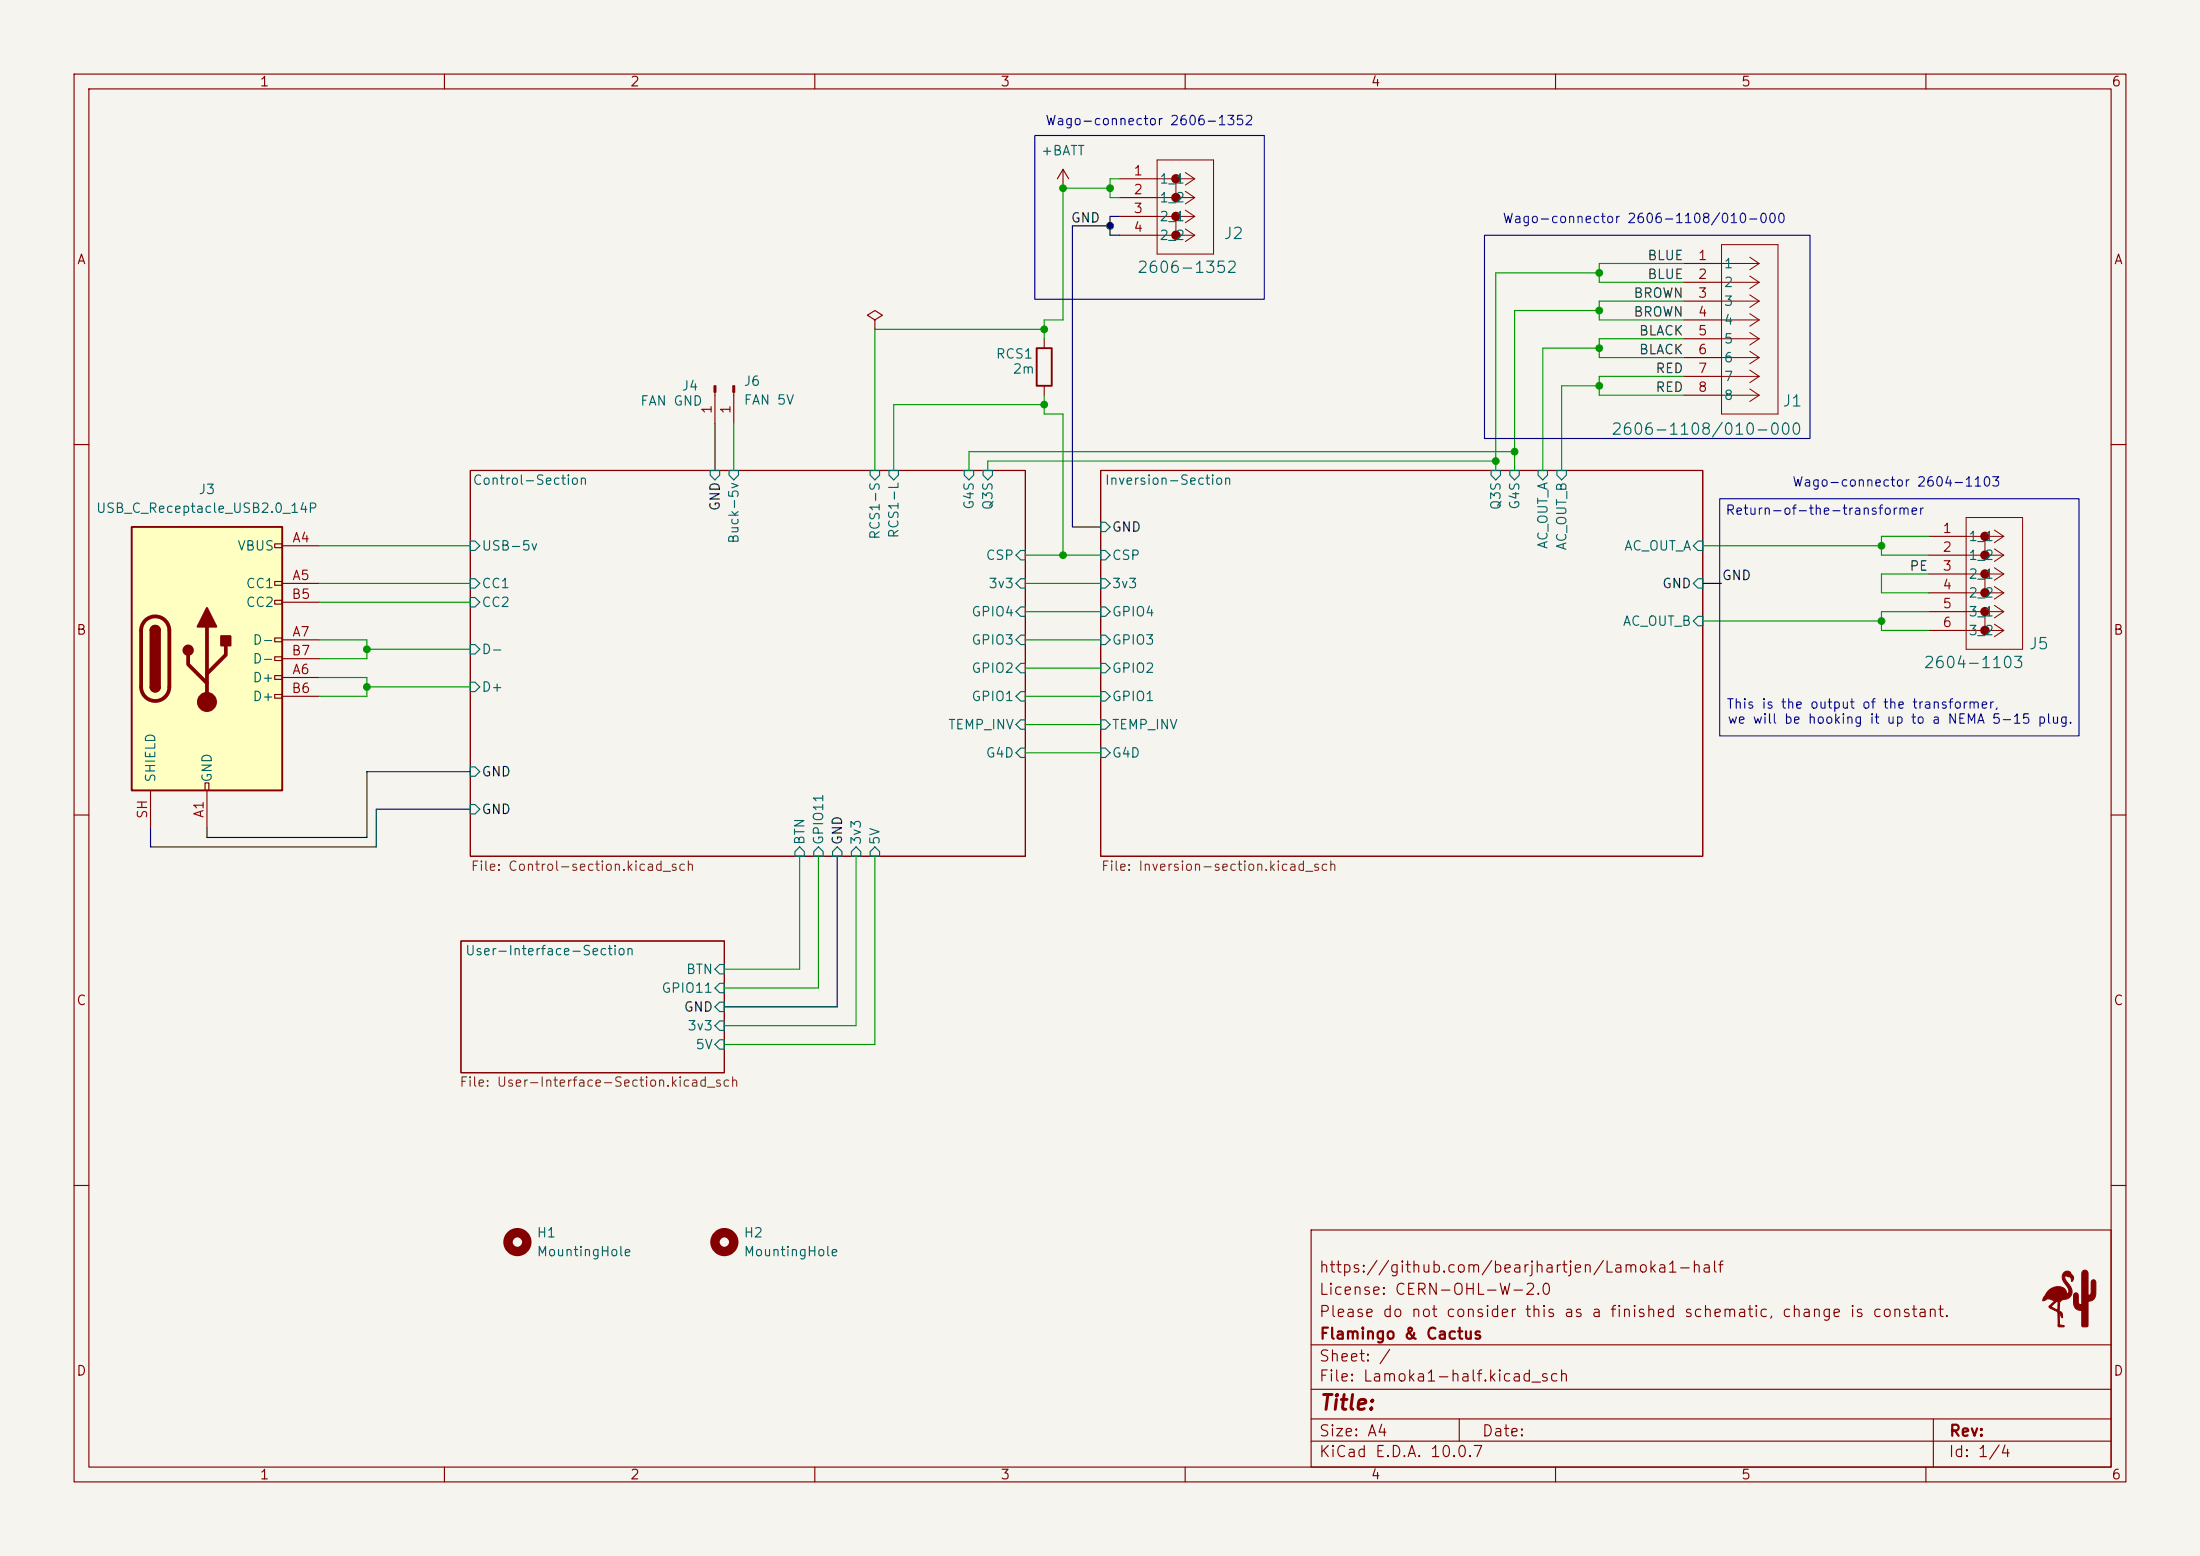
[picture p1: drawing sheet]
<svg xmlns="http://www.w3.org/2000/svg" width="297mm" height="210mm" viewBox="0 0 297 210" stroke-linecap="round" stroke-linejoin="round" font-family="sans-serif">
<path d="M0 0h297v210h-297z" fill="#f5f4ef" stroke="#f5f4ef" stroke-width=".14"/>
<g fill="none" stroke="#840000" stroke-width=".15">
<path d="M10 10h277v190h-277zM12 12h273v186h-273zM60 10v2M110 10v2M160 10v2M210 10v2M260 10v2M143.5 25.4h.1M143.5 22.9l-.8 1.2M143.5 22.9l.8 1.2M143.5 22.9v2.5M151.1 24.1h5.1"/>
<path d="M151.1 26.7h5.1M151.1 29.2h5.1M151.1 31.8h5.1M227.3 35.6h5.1M227.3 38.1h5.1M96.5 52.9v4.3M99.1 52.9v4.3M118.1 43.2l1-.7-1-.6-1 .6 1 .7v1.3M118.1 44.5h.1M227.3 40.6h5.1M227.3 43.2h5.1M227.3 45.7h5.1"/>
<path d="M227.3 48.3h5.1M227.3 50.8h5.1M227.3 53.3h5.1M10 60h2M63.5 63.5h74.9v52.1h-74.9zM148.6 63.5h81.3v52.1h-81.3zM285 60h2M10 110h2M285 110h2M62.2 127h35.6v17.8h-35.6zM10 160h2M177 166h108v32h-108z"/>
<path d="M285 160h2M60 198v2M110 198v2M160 198v2M177 194.5h108M177 191.5h108M177 187.5h108M177 181.5h108M197 191.5v3M210 198v2M260 198v2M261 191.5v6.5"/>
</g>
<g fill="none" stroke="#006464" stroke-width=".15">
<path d="M63.5 73h.6l.7 .7-.7 .6h-.6zM63.5 78.1h.6l.7 .6-.7 .7h-.6zM95.9 63.5h1.3v.6l-.7 .7-.6-.7zM98.4 63.5h1.3v.6l-.6 .7-.7-.7zM117.5 63.5h1.2v.6l-.6 .7-.6-.7zM120 63.5h1.3v.6l-.7 .7-.6-.7zM130.2 63.5h1.2v.6l-.6 .7-.6-.7zM132.7 63.5h1.3v.6l-.7 .7-.6-.7zM137.2 78.7l.6-.6h.6v1.3h-.6zM137.8 74.3h.6v1.3h-.6l-.6-.7zM148.6 74.3h.6l.7 .6-.7 .7h-.6zM148.6 78.1h.6l.7 .6-.7 .7h-.6z"/>
<path d="M148.6 70.5h.6l.7 .6-.7 .7h-.6zM201.3 63.5h1.3v.6l-.7 .7-.6-.7zM203.8 63.5h1.3v.6l-.6 .7-.7-.7zM207.6 63.5h1.3v.6l-.6 .7-.7-.7zM210.2 63.5h1.3v.6l-.7 .7-.6-.7zM229.2 73h.7v1.3h-.7l-.6-.6zM229.2 78.1h.7v1.3h-.7l-.6-.7zM63.5 80.6h.6l.7 .7-.7 .6h-.6zM63.5 92.1h.6l.7 .6-.7 .6h-.6zM63.5 87h.6l.7 .6-.7 .7h-.6zM137.2 82.6l.6-.7h.6v1.3h-.6zM137.2 86.4l.6-.7h.6v1.3h-.6z"/>
<path d="M137.2 94l.6-.7h.6v1.3h-.6zM137.2 97.8l.6-.6h.6v1.2h-.6zM137.8 89.5h.6v1.3h-.6l-.6-.6zM148.6 81.9h.6l.7 .7-.7 .6h-.6zM148.6 85.7h.6l.7 .7-.7 .6h-.6zM148.6 89.5h.6l.7 .7-.7 .6h-.6zM148.6 93.3h.6l.7 .7-.7 .6h-.6zM148.6 97.2h.6l.7 .6-.7 .6h-.6zM229.2 83.2h.7v1.3h-.7l-.6-.7zM63.5 103.5h.6l.7 .6-.7 .7h-.6zM63.5 108.6h.6l.7 .6-.7 .7h-.6zM107.9 114.3l.7 .6v.7h-1.3v-.7z"/>
<path d="M110.5 114.3l.6 .6v.7h-1.2v-.7zM113 114.3l.7 .6v.7h-1.3v-.7zM115.6 114.3l.6 .6v.7h-1.3v-.7zM118.1 114.3l.6 .6v.7h-1.2v-.7zM137.8 101h.6v1.2h-.6l-.6-.6zM148.6 101h.6l.7 .6-.7 .6h-.6zM97.2 132.7h.6v1.3h-.6l-.7-.6zM97.2 135.3h.6v1.2h-.6l-.7-.6zM97.2 137.8h.6v1.3h-.6l-.7-.7zM97.2 130.2h.6v1.2h-.6l-.7-.6zM97.2 140.3h.6v1.3h-.6l-.7-.6z"/>
</g>
<g fill="#840000" stroke="#840000" stroke-width=".14">
<path d="M278.6 171.8a.61 .61 0 0 1 1.1 .2l.2 .2a.46 .46 0 0 1-.2 .7l-.1-.2a.72 .72 0 0 0-.8-.5v.5l.5 .6a1.18 1.18 0 0 1 .4 1.4 1.18 1.18 0 0 1-1.3 .7l-.3 .3-.1 1.2 .2 .1a.65 .65 0 0 1 .2 .9l-.2-.3v-.3l-.2-.1v1.5l.3 .2a.18 .18 0 0 1 .3 0 .18 .18 0 0 1 0 .2h-.4a.32 .32 0 0 1-.4-.1 .32 .32 0 0 1 0-.4v-1.6l-1.1-.5-.1-.1h.3l.7 .4a.12 .12 0 0 0 .2 .1 .12 .12 0 0 0 0-.2v-.3a.71 .71 0 0 0-.1-.8l-.8 .8h-.3l.8-.8-.7-.3a.7 .7 0 0 0-.7 .2v-.1l-.2 .1 .2-.5a1.92 1.92 0 0 1 2.6-1.1l.3 .4a.21 .21 0 0 0 .2 .3 .22 .22 0 0 0 .2-.4l-.3-.7a1.3 1.3 0 0 1-.4-1.7z"/>
<path d="M281.2 171.5a.42 .42 0 0 1 .4 0 .42 .42 0 0 1 .3 .3v3a.5 .5 0 0 0 .4-.7v-1.1a.36 .36 0 0 1 .5-.2 .36 .36 0 0 1 .1 .5v1.3a.93 .93 0 0 1-1 1v3.3l-.1 .2h-.6l-.2-.2v-2a1.15 1.15 0 0 1-1.1-1.5 .65 .65 0 0 1 .4-.9l.3 .3v1.1l.2 .2h.2v-4.2z"/>
</g>
<g fill="none" stroke="#840000" stroke-width=".14">
<path d="M156.2 21.6h7.6v12.7h-7.6zM156.2 24.1h5.1M156.2 26.7h5.1M156.2 29.2h5.1M156.2 31.8h5.1M158.7 24.1v2.6M158.7 29.2v2.6M160 23.3l1.3 .8M160 25.8l1.3 .9M160 28.4l1.3 .8M160 30.9l1.3 .9M161.3 24.1l-1.3 .9"/>
<path d="M161.3 26.7l-1.3 .8M161.3 29.2l-1.3 .9M161.3 31.8l-1.3 .8M232.4 33h7.6v22.9h-7.6zM232.4 35.6h5.1M232.4 38.1h5.1M236.2 34.7l1.3 .9M236.2 37.3l1.3 .8M236.2 39.8l1.3 .8M237.5 35.6l-1.3 .8M237.5 38.1l-1.3 .8M232.4 40.6h5.1"/>
<path d="M232.4 43.2h5.1M232.4 45.7h5.1M232.4 48.3h5.1M232.4 50.8h5.1M232.4 53.3h5.1M236.2 42.3l1.3 .9M236.2 44.9l1.3 .8M236.2 47.4l1.3 .9M236.2 50l1.3 .8M236.2 52.5l1.3 .8M237.5 40.6l-1.3 .9M237.5 43.2l-1.3 .8"/>
<path d="M237.5 45.7l-1.3 .9M237.5 48.3l-1.3 .8M237.5 50.8l-1.3 .8M237.5 53.3l-1.3 .9"/>
</g>
<g fill="#840000" stroke="#840000" stroke-width=".51">
<circle cx="158.8" cy="24.1" r=".38"/>
<circle cx="158.8" cy="26.7" r=".38"/>
<circle cx="158.8" cy="29.2" r=".38"/>
<circle cx="158.8" cy="31.8" r=".38"/>
</g>
<g fill="#840000" stroke="#840000" stroke-width=".15">
<path d="M98.9 52.1h.3v.8h-.3z"/>
<path d="M96.4 52.1h.2v.8h-.2z"/>
</g>
<g fill="none" stroke="#840000" stroke-width="1.3">
<circle cx="69.8" cy="167.6" r="1.27"/>
<circle cx="97.8" cy="167.6" r="1.27"/>
</g>
<path d="M17.8 71.1h20.3v35.6h-20.3z" fill="#ffffc2"/>
<g fill="none" stroke="#840000" stroke-width=".15">
<path d="M141 45.7v1.3M141 52.1v1.2M37.1 73.4h1v.5h-1zM37.1 78.5h1v.5h-1zM38.1 73.7h5.1M38.1 78.7h5.1M260.3 72.4h5.1M260.3 74.9h5.1M260.3 77.5h5.1M37.1 81h1v.5h-1zM37.1 86.1h1v.5h-1zM37.1 88.6h1v.6h-1z"/>
<path d="M37.1 91.2h1v.5h-1zM37.1 93.7h1v.5h-1zM38.1 91.4h5.1M38.1 86.4h5.1M38.1 81.3h5.1M38.1 94h5.1M38.1 88.9h5.1M260.3 80h5.1M260.3 82.6h5.1M260.3 85.1h5.1M20.3 106.7v5.1M27.7 105.7h.5v1h-.5z"/>
<path d="M27.9 106.7v5.1"/>
</g>
<path d="M140 47h2v5.1h-2zM17.8 71.1h20.3v35.6h-20.3zM20.3 85.1a.64 .64 0 0 1 .7-.6 .64 .64 0 0 1 .6 .6M20.3 92.7a.64 .64 0 0 0 .7 .6 .64 .64 0 0 0 .6-.6" fill="none" stroke="#840000" stroke-width=".25"/>
<path d="M19.6 83.8a1.9 1.9 0 0 1 2.1-.5 1.9 1.9 0 0 1 1.2 1.8v7.6a1.91 1.91 0 0 1-1.9 1.9 1.91 1.91 0 0 1-2-1.9v-7.6a1.9 1.9 0 0 1 .6-1.3zM25.4 88.4v1.3l2.5 2.5M27.9 84.6v10.1M30.5 87.1v1.3l-2.6 2.5" fill="none" stroke="#840000" stroke-width=".51"/>
<g fill="#840000" stroke="#840000" stroke-width=".25">
<path d="M20.3 85.1h1.3v7.6h-1.3z"/>
<path d="M20.5 84.6a.64 .64 0 0 1 .7-.1 .64 .64 0 0 1 .4 .6h-1.3z"/>
<path d="M20.3 92.7h1.3a.64 .64 0 0 1-.6 .6 .64 .64 0 0 1-.7-.6z"/>
<path d="M27.9 82l1.3 2.6h-2.5z"/>
<path d="M29.8 85.9h1.3v1.2h-1.3z"/>
<circle cx="25.4" cy="87.8" r=".63"/>
</g>
<circle cx="27.9" cy="94.7" r="1.27" fill="#840000" stroke="#840000" stroke-width=".15"/>
<g fill="none" stroke="#840000" stroke-width=".14">
<path d="M265.4 69.9h7.6v17.7h-7.6zM265.4 72.4h5.1M265.4 74.9h5.1M265.4 77.5h5.1M268 72.4v2.5M268 77.5v2.5M269.2 71.5l1.3 .9M269.2 74.1l1.3 .8M269.2 76.6l1.3 .9M269.2 79.2l1.3 .8M270.5 72.4l-1.3 .8M270.5 74.9l-1.3 .9"/>
<path d="M270.5 77.5l-1.3 .8M265.4 80h5.1M265.4 82.6h5.1M265.4 85.1h5.1M268 82.6v2.5M269.2 81.7l1.3 .9M269.2 84.2l1.3 .9M270.5 80l-1.3 .9M270.5 82.6l-1.3 .8M270.5 85.1l-1.3 .8"/>
</g>
<g fill="#840000" stroke="#840000" stroke-width=".51">
<circle cx="268" cy="72.4" r=".38"/>
<circle cx="268" cy="74.9" r=".38"/>
<circle cx="268" cy="77.5" r=".38"/>
<circle cx="268" cy="80" r=".38"/>
<circle cx="268" cy="82.6" r=".38"/>
<circle cx="268" cy="85.1" r=".38"/>
</g>
<g fill="none" stroke="#009600" stroke-width=".15">
<path d="M149.9 25.4h-6.4v17.8h-2.5v2.5M151.1 24.1h-1.2v2.6h1.2M215.9 36.8h-14v26.7M227.3 35.6h-11.4v2.5h11.4M99.1 57.2v6.3M141 44.5h-22.9v19M141 53.3v2.6h2.5v19M141 54.6h-20.4v8.9M215.9 47h-7.6v16.5M215.9 52.1h-5.1v11.4M215.9 41.9h-11.4v21.6M227.3 40.6h-11.4v2.6h11.4"/>
<path d="M227.3 45.7h-11.4v2.6h11.4M227.3 50.8h-11.4v2.5h11.4M43.2 78.7h20.3M43.2 73.7h20.3M138.4 78.7h10.2M138.4 74.9h10.2M201.9 62.2h-68.6v1.3M204.5 61h-73.7v2.5M229.9 73.7h24.1M260.3 77.5h-6.3v2.5h6.3M260.3 72.4h-6.3v2.5h6.3M43.2 91.4h6.3v2.6h-6.3"/>
<path d="M43.2 86.4h6.3v2.5h-6.3M43.2 81.3h20.3M49.5 87.6h14M49.5 92.7h14M138.4 86.4h10.2M138.4 94h10.2M138.4 97.8h10.2M138.4 90.2h10.2M138.4 82.6h10.2M229.9 83.8h24.1M260.3 82.6h-6.3v2.5h6.3M107.9 115.6v15.2h-10.1"/>
<path d="M110.5 115.6v17.8h-12.7M115.6 115.6v22.8h-17.8M118.1 115.6v25.4h-20.3M138.4 101.6h10.2"/>
</g>
<path d="M149.9 30.5h-5.1v40.6h3.8M151.1 29.2h-1.2v2.6h1.2M96.5 57.2v6.3M229.9 78.7h2.5M63.5 104.1h-14v8.9h-21.6v-1.2M63.5 109.2h-12.7v5.1h-30.5v-2.5M113 115.6v20.3h-15.2" fill="none" stroke="#000" stroke-width=".15"/>
<path d="M139.7 18.3h31v22.1h-31zM200.4 31.8h43.9v27.4h-43.9zM232.2 67.3h48.5v32h-48.5z" fill="none" stroke="#0000c2" stroke-width=".15"/>
<g fill="#009600" stroke="#009600" stroke-width=".14">
<circle cx="141" cy="44.5" r=".46"/>
<circle cx="141" cy="54.6" r=".46"/>
<circle cx="143.5" cy="74.9" r=".46"/>
<circle cx="143.5" cy="25.4" r=".46"/>
<circle cx="204.5" cy="61" r=".46"/>
<circle cx="201.9" cy="62.2" r=".46"/>
<circle cx="149.9" cy="25.4" r=".46"/>
<circle cx="215.9" cy="52.1" r=".46"/>
<circle cx="215.9" cy="47" r=".46"/>
<circle cx="215.9" cy="41.9" r=".46"/>
<circle cx="215.9" cy="36.8" r=".46"/>
<circle cx="49.5" cy="92.7" r=".46"/>
<circle cx="49.5" cy="87.6" r=".46"/>
<circle cx="254" cy="73.7" r=".46"/>
<circle cx="254" cy="83.8" r=".46"/>
</g>
<circle cx="149.9" cy="30.5" r=".46" fill="#000" stroke="#000" stroke-width=".14"/>
<text font-size="2" fill="#840000" x="178" y="190.8">Title:</text>
<g font-size="1.5" fill="#006464">
<text x="165.1" y="32.7">J2</text>
<text x="153.4" y="37.2">2606-1352</text>
<text x="217.4" y="59.1">2606-1108/010-000</text>
<text x="240.5" y="55.3">J1</text>
<text x="273.8" y="88">J5</text>
<text x="259.6" y="90.6">2604-1103</text>
</g>
<g font-size="1.5" fill="#840000">
<text x="178" y="172.1">https://github.com/bearjhartjen/Lamoka1-half</text>
<text x="178" y="178.1">Please do not consider this as a finished schematic, change is constant.</text>
<text x="178" y="175.1">License: CERN-OHL-W-2.0</text>
<text x="178" y="184.1">Sheet: /</text>
<text x="178" y="181.1">Flamingo &amp; Cactus</text>
<text x="178" y="186.8">File: Lamoka1-half.kicad_sch</text>
<text x="178" y="197">KiCad E.D.A. 10.0.7</text>
<text x="178" y="194.2">Size: A4</text>
<text x="200" y="194.2">Date:</text>
<text x="263" y="197">Id: 1/4</text>
<text x="263" y="194.2">Rev:</text>
</g>
<g font-size="1.3" fill="#840000">
<text x="35" y="12">1</text>
<text x="85" y="12">2</text>
<text x="135" y="12">3</text>
<text x="185" y="12">4</text>
<text x="235" y="12">5</text>
<text x="285" y="12">6</text>
<text x="10.3" y="36">A</text>
<text x="285.3" y="36">A</text>
<text x="10.2" y="86">B</text>
<text x="285.2" y="86">B</text>
<text x="10.2" y="136">C</text>
<text x="285.2" y="136">C</text>
<text x="10.2" y="186">D</text>
<text x="285.2" y="186">D</text>
<text x="35" y="200">1</text>
<text x="85" y="200">2</text>
<text x="135" y="200">3</text>
<text x="185" y="200">4</text>
<text x="235" y="200">5</text>
<text x="285" y="200">6</text>
</g>
<g font-size="1.3" fill="#0000c2">
<text x="141" y="17.2">Wago-connector 2606-1352</text>
<text x="202.8" y="30.4">Wago-connector 2606-1108/010-000</text>
<text x="241.9" y="66">Wago-connector 2604-1103</text>
<text x="232.9" y="69.8">Return-of-the-transformer</text>
<text x="233" y="96">This is the output of the transformer,</text>
<text x="233.1" y="98">we will be hooking it up to a NEMA 5-15 plug.</text>
</g>
<g font-size="1.3" fill="#006464">
<text x="140.4" y="21.3">+BATT</text>
<text x="156.4" y="25.1">1_1</text>
<text x="156.4" y="27.6">1_2</text>
<text x="156.4" y="30.2">2_1</text>
<text x="156.4" y="32.7">2_2</text>
<text x="232.6" y="36.5">1</text>
<text x="232.6" y="39.1">2</text>
<text x="232.6" y="41.6">3</text>
<text x="232.6" y="44.1">4</text>
<text x="232.6" y="46.7">5</text>
<text x="91.9" y="53">J4</text>
<text x="100.3" y="52.4">J6</text>
<text x="134.4" y="48.7">RCS1</text>
<text x="136.6" y="50.7">2m</text>
<text x="232.6" y="49.2">6</text>
<text x="232.6" y="51.8">7</text>
<text x="86.3" y="55.1">FAN GND</text>
<text x="100.3" y="54.9">FAN 5V</text>
<text x="232.6" y="54.3">8</text>
<text x="63.7" y="65.8">Control-Section</text>
<text x="149.1" y="65.8">Inversion-Section</text>
<text x="12.9" y="69.5">USB_C_Receptacle_USB2.0_14P</text>
<text x="26.7" y="67">J3</text>
<text x="131.8" y="68.9" transform="rotate(-90 131.8 68.9)">G4S</text>
<text x="134.3" y="68.9" transform="rotate(-90 134.3 68.9)">Q3S</text>
<text x="202.9" y="68.9" transform="rotate(-90 202.9 68.9)">Q3S</text>
<text x="205.4" y="68.9" transform="rotate(-90 205.4 68.9)">G4S</text>
<text x="32" y="74.6">VBUS</text>
<text x="64.9" y="74.6">USB-5v</text>
<text x="100" y="73.5" transform="rotate(-90 100 73.5)">Buck-5v</text>
<text x="119.1" y="72.9" transform="rotate(-90 119.1 72.9)">RCS1-S</text>
<text x="121.6" y="72.7" transform="rotate(-90 121.6 72.7)">RCS1-L</text>
<text x="133" y="75.9">CSP</text>
<text x="150" y="75.9">CSP</text>
<text x="209.2" y="74.2" transform="rotate(-90 209.2 74.2)">AC_OUT_A</text>
<text x="211.8" y="74.4" transform="rotate(-90 211.8 74.4)">AC_OUT_B</text>
<text x="219.2" y="74.6">AC_OUT_A</text>
<text x="265.7" y="73.4">1_1</text>
<text x="265.7" y="75.9">1_2</text>
<text x="33.1" y="79.7">CC1</text>
<text x="33.1" y="82.2">CC2</text>
<text x="64.9" y="79.7">CC1</text>
<text x="64.9" y="82.2">CC2</text>
<text x="131.1" y="83.5">GPIO4</text>
<text x="133.4" y="79.7">3v3</text>
<text x="150" y="83.5">GPIO4</text>
<text x="150" y="79.7">3v3</text>
<text x="265.7" y="78.4">2_1</text>
<text x="265.7" y="81">2_2</text>
<text x="265.7" y="83.5">3_1</text>
<text x="34" y="87.3">D-</text>
<text x="34" y="89.9">D-</text>
<text x="64.9" y="88.6">D-</text>
<text x="131.1" y="87.3">GPIO3</text>
<text x="150" y="87.3">GPIO3</text>
<text x="219" y="84.8">AC_OUT_B</text>
<text x="265.7" y="86.1">3_2</text>
<text x="34" y="92.4">D+</text>
<text x="34" y="94.9">D+</text>
<text x="64.9" y="93.7">D+</text>
<text x="131.1" y="91.1">GPIO2</text>
<text x="131.1" y="94.9">GPIO1</text>
<text x="150" y="91.1">GPIO2</text>
<text x="150" y="94.9">GPIO1</text>
<text x="127.9" y="98.8">TEMP_INV</text>
<text x="150" y="98.8">TEMP_INV</text>
<text x="21.3" y="105.7" transform="rotate(-90 21.3 105.7)">SHIELD</text>
<text x="28.9" y="105.7" transform="rotate(-90 28.9 105.7)">GND</text>
<text x="133" y="102.6">G4D</text>
<text x="150" y="102.6">G4D</text>
<text x="108.9" y="114.1" transform="rotate(-90 108.9 114.1)">BTN</text>
<text x="111.5" y="114.1" transform="rotate(-90 111.5 114.1)">GPIO11</text>
<text x="116.5" y="114.1" transform="rotate(-90 116.5 114.1)">3v3</text>
<text x="119.1" y="114.1" transform="rotate(-90 119.1 114.1)">5V</text>
<text x="62.7" y="129.3">User-Interface-Section</text>
<text x="92.5" y="131.8">BTN</text>
<text x="89.2" y="134.3">GPIO11</text>
<text x="92.7" y="139.4">3v3</text>
<text x="93.8" y="141.9">5V</text>
<text x="72.4" y="167.3">H1</text>
<text x="100.3" y="167.3">H2</text>
<text x="72.4" y="169.9">MountingHole</text>
<text x="100.3" y="169.9">MountingHole</text>
</g>
<g font-size="1.3" fill="#a90000">
<text x="152.9" y="24">1</text>
<text x="152.9" y="26.5">2</text>
<text x="152.9" y="29.1">3</text>
<text x="152.9" y="31.6">4</text>
<text x="229.1" y="35.4">1</text>
<text x="229.1" y="38">2</text>
<text x="229.1" y="40.5">3</text>
<text x="229.1" y="43">4</text>
<text x="229.1" y="45.6">5</text>
<text x="229.1" y="48.1">6</text>
<text x="229.1" y="50.7">7</text>
<text x="229.1" y="53.2">8</text>
<text x="96.4" y="56" transform="rotate(-90 96.4 56)">1</text>
<text x="98.9" y="56" transform="rotate(-90 98.9 56)">1</text>
<text x="39.4" y="73.5">A4</text>
<text x="262.2" y="72.3">1</text>
<text x="262.2" y="74.8">2</text>
<text x="262.2" y="77.3">3</text>
<text x="39.3" y="81.1">B5</text>
<text x="39.4" y="78.6">A5</text>
<text x="262.2" y="79.9">4</text>
<text x="262.2" y="82.4">5</text>
<text x="39.3" y="88.8">B7</text>
<text x="39.4" y="86.2">A7</text>
<text x="262.2" y="85">6</text>
<text x="39.3" y="93.8">B6</text>
<text x="39.4" y="91.3">A6</text>
<text x="20.2" y="110.6" transform="rotate(-90 20.2 110.6)">SH</text>
<text x="27.8" y="110.5" transform="rotate(-90 27.8 110.5)">A1</text>
</g>
<g font-size="1.3">
<text x="144.5" y="30.4">GND</text>
<text x="97.5" y="69.1" transform="rotate(-90 97.5 69.1)">GND</text>
<text x="150" y="72.1">GND</text>
<text x="224.3" y="79.7">GND</text>
<text x="232.4" y="78.6">GND</text>
<text x="64.9" y="105.1">GND</text>
<text x="64.9" y="110.2">GND</text>
<text x="114" y="114.1" transform="rotate(-90 114 114.1)">GND</text>
<text x="92.2" y="136.9">GND</text>
</g>
<g font-size="1.3" fill="#0f0f0f">
<text x="222.3" y="35.4">BLUE</text>
<text x="220.5" y="40.5">BROWN</text>
<text x="222.3" y="38">BLUE</text>
<text x="220.5" y="43.1">BROWN</text>
<text x="221.2" y="45.6">BLACK</text>
<text x="221.2" y="48.1">BLACK</text>
<text x="223.4" y="50.7">RED</text>
<text x="223.4" y="53.2">RED</text>
<text x="257.7" y="77.3">PE</text>
</g>
<g font-size="1.3" fill="#725600">
<text x="63.5" y="117.9">File: Control-section.kicad_sch</text>
<text x="148.6" y="117.9">File: Inversion-section.kicad_sch</text>
<text x="61.9" y="147">File: User-Interface-Section.kicad_sch</text>
</g>
</svg>
